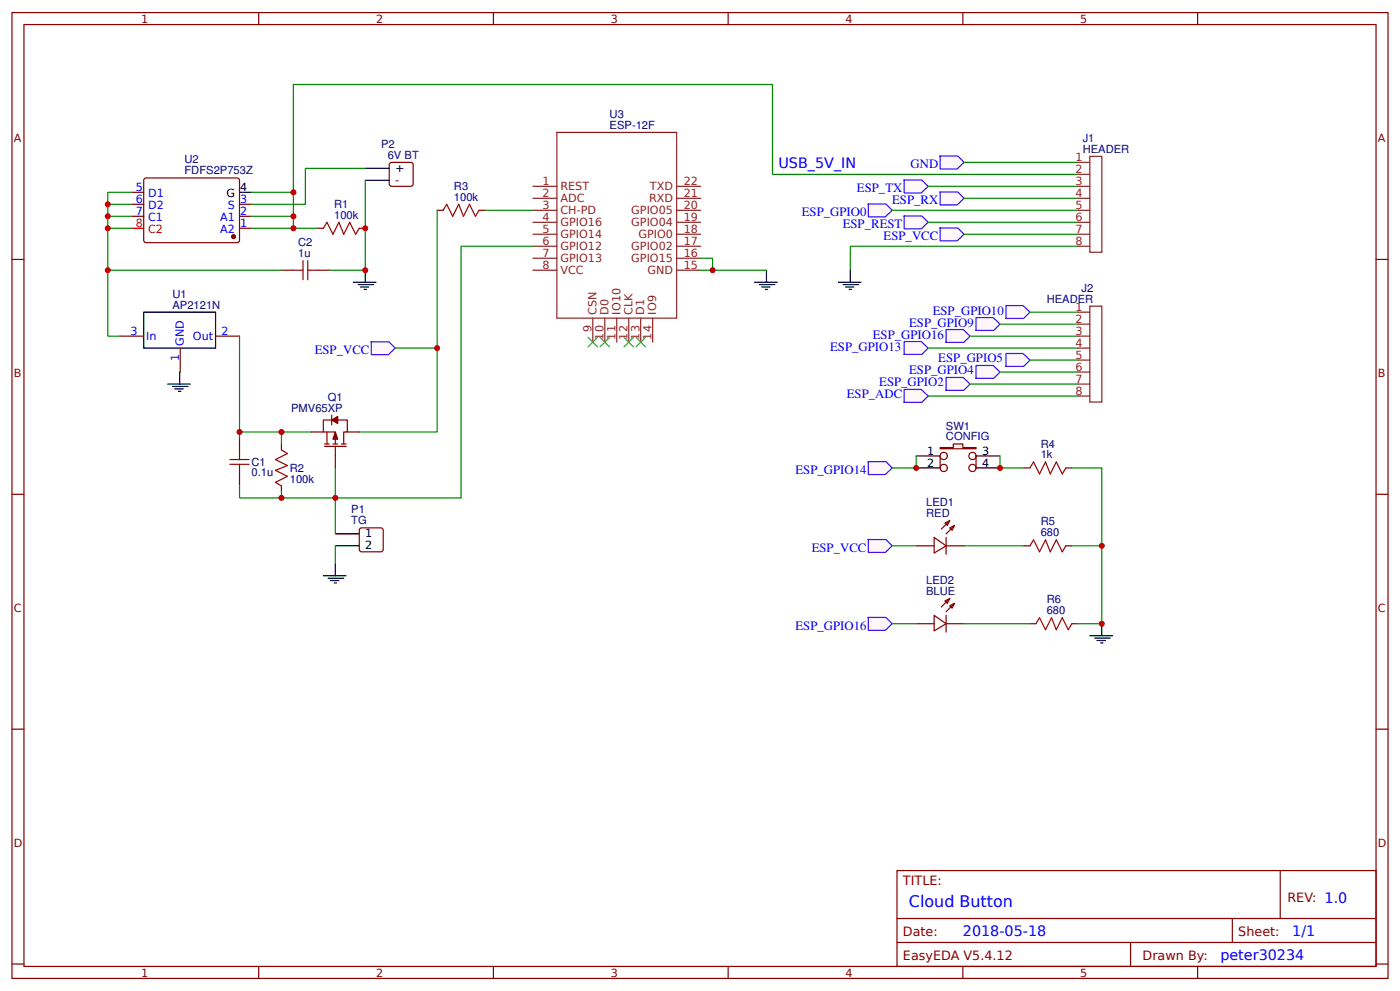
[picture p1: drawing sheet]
<svg xmlns="http://www.w3.org/2000/svg" width="309mm" height="219mm" viewBox="0 0 309 219" stroke-linecap="round" stroke-linejoin="round" font-family="sans-serif">
<path d="M238.1 79.5h2.7M238.1 76.9h2.7M238.1 74.2h2.7M238.1 71.6h2.7M238.1 68.9h2.7M240.8 67.6h2.6v21.2h-2.6zM238.1 87.4h2.7M238.1 84.8h2.7M238.1 82.2h2.7" fill="none" stroke="#8d2323" stroke-width=".26"/>
<path d="M199.8 86h3.7l1.6 1.4-1.4 1.4h-4z" fill="#fff7f8" stroke="#430aff" stroke-width=".26"/>
<path d="M205.1 87.4h33" fill="none" stroke="#080" stroke-width=".26"/>
<path d="M209 83.3h3.8l1.5 1.5-1.4 1.4h-3.9z" fill="#fff7f8" stroke="#430aff" stroke-width=".26"/>
<path d="M214.3 84.8h23.8" fill="none" stroke="#080" stroke-width=".26"/>
<path d="M215.6 80.7h3.8l1.5 1.5-1.4 1.3h-3.9z" fill="#fff7f8" stroke="#430aff" stroke-width=".26"/>
<path d="M220.9 82.2h17.2" fill="none" stroke="#080" stroke-width=".26"/>
<path d="M222.2 78.1h3.8l1.5 1.4-1.3 1.4h-4z" fill="#fff7f8" stroke="#430aff" stroke-width=".26"/>
<path d="M227.5 79.5h10.6" fill="none" stroke="#080" stroke-width=".26"/>
<path d="M199.8 75.4h3.7l1.6 1.5-1.4 1.4h-4z" fill="#fff7f8" stroke="#430aff" stroke-width=".26"/>
<path d="M205.1 76.9h33" fill="none" stroke="#080" stroke-width=".26"/>
<path d="M209 72.8h3.8l1.5 1.4-1.4 1.4h-3.9z" fill="#fff7f8" stroke="#430aff" stroke-width=".26"/>
<path d="M214.3 74.2h23.8" fill="none" stroke="#080" stroke-width=".26"/>
<g fill="#fff7f8" stroke="#430aff" stroke-width=".26">
<path d="M215.6 70.1h3.8l1.5 1.5-1.4 1.4h-3.9z"/>
<path d="M222.2 67.5h3.8l1.5 1.4-1.3 1.4h-4z"/>
</g>
<g fill="none" stroke="#080" stroke-width=".26">
<path d="M80.7 37.2h-13.2v7.9h-11.9M80.7 39.8v19.9h-7.9M238.1 38.5h-67.4v-19.8h-105.9v23.8M23.8 50.4v23.8h2.7M23.8 47.8h5.3M23.8 45.1h5.3M23.8 59.7h38.4M29.1 42.5h-5.3v7.9h5.3M55.6 47.8h9.2v2.6h-9.2M55.6 42.5h9.2v5.3M64.8 50.4h5.3M107.2 46.4h10.5"/>
<path d="M117.7 54.4h-15.8v55.5h-27.8v8M154.8 57h2.6v2.7h-2.6M157.4 59.7h11.9M238.1 54.4h-50.2v5.3M52.9 74.2v21.2M220.9 71.6h17.2M227.5 68.9h10.6M39.7 82.2h.3M62.2 95.4v2.6M68.8 95.4h-15.9v1.3M62.2 108.6v1.3M74.1 103.3v6.6h-21.2v-2.6"/>
<path d="M74.1 120.5v4"/>
</g>
<g fill="none" stroke="#800" stroke-width=".26">
<path d="M2.6 2.8h304.1v213.2h-304.1zM5.3 5.4h298.7v208h-298.7zM57.1 2.8v2.6M109 2.8v2.6M160.9 2.8v2.6M212.7 2.8v2.6M264.6 2.8v2.6M32 39.4h20.7l.2 .4-.1 13.5-.4 .3-20.4-.1-.3-.5v-13.2zM86.3 35.9h4.5l.4 .2 .1 4.5-.3 .5h-4.5l-.4-.2-.1-4.5zM2.6 57.3h2.7M29.1 47.8h2.6M29.1 45.1h2.6"/>
<path d="M29.1 42.5h2.6M52.9 50.4h2.7M52.9 47.8h2.7M52.9 45.1h2.7M62.2 59.7h2.6M70.1 50.4h1.3M70.1 59.7h2.7M79.4 50.4h1.3M96.6 46.4h1.3M105.8 46.4h1.4M304 57.3h2.7M26.5 74.2h5.2"/>
<path d="M39.8 76.9v5.3M47.6 74.2h5.3M52.9 96.7v2.7M62.2 98v1.4M2.6 109.1h2.7M52.9 104.6v2.7M62.2 107.3v1.3M79.6 116.6l4.5-.1 .5 .3 .1 4.5-.3 .5h-4.5l-.5-.2v-4.5zM304 109.1h2.7M2.6 161h2.7M304 161h2.7M198.2 192.2h105.8v21.2h-105.8z"/>
<path d="M282.8 192.2v10.6M2.6 212.9h2.7M57.1 213.4v2.6M109 213.4v2.6M160.9 213.4v2.6M198.2 202.8h105.8M198.2 208.1h105.8M212.7 213.4v2.6M249.8 208.1v5.3M264.6 213.4v2.6M272.3 202.8v5.3M304 212.9h2.7"/>
</g>
<g fill="none" stroke="#000" stroke-width=".26">
<path d="M80.7 37.2h5.3M80.7 39.8h5.3M52.9 42.5h2.7M80.7 59.7v2.6M169.3 59.7v2.6M187.9 59.7v2.6M31.7 68.9h15.9v8h-15.9zM78.1 62.3h5M79.1 62.8h3.4M79.6 63.4h1.9M80.4 63.9h.6M166.7 62.3h5"/>
<path d="M167.7 62.8h3.5M168.3 63.4h1.8M169.1 63.9h.5M185.2 62.3h5M186.3 62.8h3.4M186.8 63.4h1.8M187.6 63.9h.5M37 84.8h5.1M38.1 85.3h3.4M38.6 85.9h1.9M39.4 86.4h.6M39.7 82.2v2.6"/>
<path d="M74.1 117.9h5.3M71.4 127.1h5.1M72.5 127.7h3.4M73 128.2h1.9M73.8 128.7h.5M74.1 124.5v2.6M74.1 120.5h5.3"/>
</g>
<path d="M64.8 59.7h2.1M66.9 57.5v4.3M68 59.7h2.1M68 57.5v4.3M71.4 50.4l.8-1.3 1.4 2.6 1.3-2.6 1 2.6 1.4-2.6 1.3 2.6 .8-1.3M97.9 46.4l.8-1.3 1.3 2.7 1.3-2.7 1.1 2.7 1.3-2.7 1.3 2.7 .8-1.4M52.9 99.4v2.1M62.2 99.4l1.3 .7-2.6 1.4 2.6 1.3-2.6 1 2.6 1.4-2.6 1.3 1.3 .8M50.8 102.5h4.2M50.8 101.5h4.2M52.9 102.5v2.1" fill="none" stroke="#a00000" stroke-width=".26"/>
<circle cx="51.6" cy="52.3" r=".4" fill="#800" stroke="#800" stroke-width=".26"/>
<path d="M29.1 50.4h2.6" fill="none" stroke="#f00" stroke-width=".26"/>
<g fill="none" stroke="#8d2323" stroke-width=".26">
<path d="M123 29.2h26.5v41h-26.5zM238.1 35.9h2.7M238.1 38.5h2.7M240.8 34.5h2.6v21.2h-2.6zM117.7 49.1h5.3M117.7 41.1h5.3M117.7 43.8h5.3M117.7 51.7h5.3M117.7 59.7h5.3M117.7 54.4h5.3M117.7 57h5.3M117.7 46.4h5.3"/>
<path d="M149.5 49.1h5.3M149.5 41.1h5.3M149.5 43.8h5.3M149.5 51.7h5.3M149.5 59.7h5.3M149.5 54.4h5.3M149.5 57h5.3M149.5 46.4h5.3M238.1 49.1h2.7M238.1 41.1h2.7M238.1 43.8h2.7M238.1 51.7h2.7"/>
<path d="M238.1 54.4h2.7M238.1 46.4h2.7M131 70.2v5.3M133.6 70.2v5.3M136.3 70.2v5.3M138.9 70.2v5.3M141.6 70.2v5.3M144.2 70.2v5.3"/>
</g>
<g fill="#000" stroke="#3c3" stroke-width=".26">
<path d="M129.9 74.5l2.1 2.1zM132 74.5l-2.1 2.1z"/>
<path d="M132.6 74.5l2.1 2.1zM134.7 74.5l-2.1 2.1z"/>
<path d="M137.8 74.5l2.2 2.1zM140 74.5l-2.2 2.1z"/>
<path d="M140.5 74.5l2.1 2.1zM142.6 74.5l-2.1 2.1z"/>
</g>
<g fill="#fff7f8" stroke="#430aff" stroke-width=".26">
<path d="M191.8 119.1h3.9l1.4 1.4-1.5 1.5h-3.8z"/>
<path d="M191.8 136.3h3.9l1.4 1.4-1.5 1.5h-3.8z"/>
</g>
<path d="M243.4 137.7v2.7M240.8 140.4h5M241.8 140.9h3.5M242.4 141.4h1.8M243.2 141.9h.5" fill="none" stroke="#000" stroke-width=".26"/>
<path d="M227.5 120.5l.8-1.3 1.4 2.6 1.3-2.6 1 2.6 1.4-2.6 1.3 2.6 .8-1.3M228.9 137.7l.8-1.3 1.3 2.6 1.3-2.6 1.1 2.6 1.3-2.6 1.3 2.6 .8-1.3" fill="none" stroke="#a00000" stroke-width=".26"/>
<g fill="none" stroke="#800" stroke-width=".26">
<path d="M206.4 118.7l2.6 1.8-2.6 1.6zM208.8 115.5l1-.5-.5 1zM209 118.7v3.7M209.8 116.5l1.1-.5-.6 1.1zM209.8 115l-1.8 1.8M210.9 116l-1.9 1.9M202.4 137.7h4M202.4 120.5h4M206.4 135.9l2.6 1.8-2.6 1.6zM208.8 132.7l1-.5-.5 1zM209 137.7h4M209 120.5h4"/>
<path d="M209 135.9v3.7M209.8 133.7l1.1-.5-.6 1.1zM209.8 132.2l-1.8 1.8M210.9 133.2l-1.9 1.9M226.2 120.5h1.3M227.5 137.7h1.4M235.5 120.5h1.3M236.8 137.7h1.3"/>
</g>
<path d="M236.8 120.5h6.6v17.2h-5.3" fill="none" stroke="#080" stroke-width=".26"/>
<path d="M199.7 47.7h4l1.4 1.4-1.6 1.4h-3.7z" fill="#fff7f8" stroke="#430aff" stroke-width=".26"/>
<path d="M205.1 49.1h33" fill="none" stroke="#080" stroke-width=".26"/>
<path d="M207.6 50.3h4l1.4 1.4-1.5 1.5h-3.8z" fill="#fff7f8" stroke="#430aff" stroke-width=".26"/>
<path d="M213 51.7h25.1" fill="none" stroke="#080" stroke-width=".26"/>
<path d="M191.8 45h3.9l1.4 1.4-1.5 1.5h-3.8z" fill="#fff7f8" stroke="#430aff" stroke-width=".26"/>
<path d="M197.1 46.4h41" fill="none" stroke="#080" stroke-width=".26"/>
<g fill="#fff7f8" stroke="#430aff" stroke-width=".26">
<path d="M199.7 39.8h4l1.4 1.3-1.6 1.5h-3.7z"/>
<path d="M207.6 42.4h4l1.4 1.4-1.5 1.4h-3.8z"/>
</g>
<path d="M205.1 41.1h33M213 43.8h25.1" fill="none" stroke="#080" stroke-width=".26"/>
<path d="M207.6 34.5h4l1.4 1.4-1.5 1.4h-3.8z" fill="#fff7f8" stroke="#430aff" stroke-width=".26"/>
<path d="M213 35.9h25.1" fill="none" stroke="#080" stroke-width=".26"/>
<path d="M191.8 101.9h3.9l1.4 1.4-1.5 1.5h-3.8z" fill="#fff7f8" stroke="#430aff" stroke-width=".26"/>
<path d="M202.4 100.7h5.3M202.4 103.3h5.3" fill="none" stroke="#000" stroke-width=".26"/>
<path d="M207.7 98.8h2.9v-.8h2.1v.8h2.9v.3h-7.9z" fill="#efefef" stroke="#800" stroke-width=".26"/>
<g fill="none" stroke="#800" stroke-width=".26">
<path d="M207.7 100.7v2.6M215.6 100.7v2.6"/>
<circle cx="208.5" cy="103.3" r=".8"/>
<circle cx="208.5" cy="100.7" r=".8"/>
<circle cx="214.8" cy="103.3" r=".8"/>
<circle cx="214.8" cy="100.7" r=".8"/>
</g>
<path d="M215.6 100.7h5.3M215.6 103.3h5.3" fill="none" stroke="#000" stroke-width=".26"/>
<path d="M82 75.5h3.9l1.4 1.4-1.5 1.4h-3.8z" fill="#fff7f8" stroke="#430aff" stroke-width=".26"/>
<path d="M96.6 46.4v30.5M87.3 76.9h9.3v18.5h-17.2M202.4 100.7v2.6h-5.3M220.9 100.7v2.6h5.3M236.8 103.3h6.6v17.2M197.1 137.7h5.3M197.1 120.5h5.3M213 137.7h14.5M213 120.5h13.2" fill="none" stroke="#080" stroke-width=".26"/>
<path d="M227.5 103.3l.8-1.3 1.4 2.6 1.3-2.6 1 2.6 1.4-2.6 1.3 2.6 .8-1.3" fill="none" stroke="#a00000" stroke-width=".26"/>
<g fill="none" stroke="#800" stroke-width=".26">
<path d="M68.8 95.4h2.6M71.7 98.6h4.8M71.7 98h1.1M72.2 95.4v2.6M73.3 92.7h-1.9v2.7h2.7v2.6M73.3 91.7v2.1M73.6 98h1M74.1 98.6v4.7M74.6 92.7h2.1v2.7h-.8v2.6M75.4 98h1.1M76.7 95.4h2.7M226.2 103.3h1.3"/>
<path d="M235.5 103.3h1.3"/>
</g>
<g fill="#800" stroke="#800" stroke-width=".26">
<path d="M74.1 95.4l.5 1.6h-1z"/>
<path d="M73.3 92.7l1.3-.8v1.6z"/>
</g>
<g fill="#c00">
<circle cx="243.4" cy="120.5" r=".66"/>
<circle cx="220.9" cy="103.3" r=".66"/>
<circle cx="202.4" cy="103.3" r=".66"/>
<circle cx="96.6" cy="76.9" r=".66"/>
<circle cx="64.8" cy="42.5" r=".66"/>
<circle cx="62.2" cy="109.9" r=".66"/>
<circle cx="74.1" cy="109.9" r=".66"/>
<circle cx="62.2" cy="95.4" r=".66"/>
<circle cx="23.8" cy="59.7" r=".66"/>
<circle cx="23.8" cy="50.4" r=".66"/>
<circle cx="23.8" cy="47.8" r=".66"/>
<circle cx="64.8" cy="47.8" r=".66"/>
<circle cx="64.8" cy="50.4" r=".66"/>
<circle cx="23.8" cy="45.1" r=".66"/>
<circle cx="80.7" cy="59.7" r=".66"/>
<circle cx="80.7" cy="50.4" r=".66"/>
<circle cx="157.4" cy="59.7" r=".66"/>
<circle cx="52.9" cy="95.4" r=".66"/>
<circle cx="243.4" cy="137.7" r=".66"/>
</g>
<text font-size="3.5" fill="#00f" x="200.8" y="200.2">Cloud Button</text>
<g font-size="3.2" fill="#00f">
<text x="172" y="37.2">USB_5V_IN</text>
<text x="212.7" y="206.8">2018-05-18</text>
<text x="285.5" y="206.8">1/1</text>
<text x="269.6" y="212.1">peter30234</text>
</g>
<g font-size="2.8" fill="#00f">
<text x="201.2" y="37.2">GND</text>
<text x="177.1" y="47.8">ESP_GPIO0</text>
<text x="189.3" y="42.5">ESP_TX</text>
<text x="197.1" y="45.1">ESP_RX</text>
<text x="186.2" y="50.4">ESP_REST</text>
<text x="195.2" y="53">ESP_VCC</text>
<text x="206.1" y="69.5">ESP_GPIO10</text>
<text x="183.4" y="77.4">ESP_GPIO13</text>
<text x="192.8" y="74.7">ESP_GPIO16</text>
<text x="200.9" y="72.1">ESP_GPIO9</text>
<text x="69.5" y="78.2">ESP_VCC</text>
<text x="200.9" y="82.7">ESP_GPIO4</text>
<text x="207.3" y="80">ESP_GPIO5</text>
<text x="187.1" y="88">ESP_ADC</text>
<text x="194.2" y="85.3">ESP_GPIO2</text>
<text x="175.7" y="104.6">ESP_GPIO14</text>
<text x="179.3" y="121.8">ESP_VCC</text>
<text x="175.7" y="139">ESP_GPIO16</text>
</g>
<g font-size="2.8" fill="#800">
<text x="199.5" y="195.4">TITLE:</text>
<text x="284.4" y="199.1">REV: 1.0</text>
<text x="199.5" y="206.8">Date:</text>
<text x="273.6" y="206.8">Sheet:</text>
<text x="199.5" y="212.1">EasyEDA V5.4.12</text>
<text x="252.4" y="212.1">Drawn By:</text>
</g>
<g font-size="2.5" fill="#800">
<text x="31.2" y="5">1</text>
<text x="83.1" y="5">2</text>
<text x="134.9" y="5">3</text>
<text x="186.8" y="5">4</text>
<text x="238.7" y="5">5</text>
<text x="3" y="31.4">A</text>
<text x="304.4" y="31.4">A</text>
<text x="3" y="83.2">B</text>
<text x="304.4" y="83.2">B</text>
<text x="3" y="135.1">C</text>
<text x="304.4" y="135.1">C</text>
<text x="3" y="186.9">D</text>
<text x="304.4" y="186.9">D</text>
<text x="31.2" y="215.6">1</text>
<text x="83.1" y="215.6">2</text>
<text x="134.9" y="215.6">3</text>
<text x="186.8" y="215.6">4</text>
<text x="238.7" y="215.6">5</text>
</g>
<g font-size="2.5" fill="#000080">
<text x="134.7" y="28.4">ESP-12F</text>
<text x="134.7" y="26.1">U3</text>
<text x="84.2" y="32.6">P2</text>
<text x="85.7" y="35.1">6V BT</text>
<text x="239.2" y="33.7">HEADER</text>
<text x="239.2" y="31.4">J1</text>
<text x="40.8" y="38.5">FDFS2P753Z</text>
<text x="40.8" y="36.1">U2</text>
<text x="100.3" y="41.9">R3</text>
<text x="73.8" y="45.9">R1</text>
<text x="100.3" y="44.3">100k</text>
<text x="73.8" y="48.3">100k</text>
<text x="65.9" y="56.8">1u</text>
<text x="65.9" y="54.3">C2</text>
<text x="38.1" y="65.7">U1</text>
<text x="238.9" y="64.4">J2</text>
<text x="38.1" y="68.1">AP2121N</text>
<text x="231.2" y="66.8">HEADER</text>
<text x="72.4" y="88.5">Q1</text>
<text x="64.3" y="90.9">PMV65XP</text>
<text x="209" y="94.9">SW1</text>
<text x="209" y="97.2">CONFIG</text>
<text x="229.9" y="101.2">1k</text>
<text x="229.9" y="98.8">R4</text>
<text x="55.6" y="105.2">0.1u</text>
<text x="55.6" y="102.8">C1</text>
<text x="64" y="106.6">100k</text>
<text x="64" y="104.2">R2</text>
<text x="77.6" y="113.3">P1</text>
<text x="204.6" y="111.8">LED1</text>
<text x="77.6" y="115.8">TG</text>
<text x="204.6" y="114.2">RED</text>
<text x="229.9" y="118.4">680</text>
<text x="229.9" y="116">R5</text>
<text x="204.6" y="129">LED2</text>
<text x="204.6" y="131.4">BLUE</text>
<text x="231.3" y="135.6">680</text>
<text x="231.3" y="133.2">R6</text>
</g>
<g font-size="2.5" fill="#8d2323">
<text x="237.6" y="35.6">1</text>
<text x="119.9" y="40.9">1</text>
<text x="123.8" y="41.9">REST</text>
<text x="143.6" y="41.9">TXD</text>
<text x="151.1" y="40.9">22</text>
<text x="237.6" y="38.2">2</text>
<text x="237.6" y="40.9">3</text>
<text x="119.9" y="43.5">2</text>
<text x="119.9" y="46.2">3</text>
<text x="123.8" y="44.6">ADC</text>
<text x="123.8" y="47.2">CH-PD</text>
<text x="139.5" y="47.2">GPIO05</text>
<text x="143.4" y="44.6">RXD</text>
<text x="151.1" y="46.2">20</text>
<text x="151.1" y="43.5">21</text>
<text x="237.6" y="43.5">4</text>
<text x="237.6" y="46.2">5</text>
<text x="119.9" y="48.8">4</text>
<text x="119.9" y="51.5">5</text>
<text x="123.8" y="49.9">GPIO16</text>
<text x="123.8" y="52.5">GPIO14</text>
<text x="139.5" y="49.9">GPIO04</text>
<text x="141" y="52.5">GPIO0</text>
<text x="151.1" y="48.8">19</text>
<text x="151.1" y="51.5">18</text>
<text x="237.6" y="48.8">6</text>
<text x="237.6" y="51.5">7</text>
<text x="119.9" y="54.1">6</text>
<text x="119.9" y="56.8">7</text>
<text x="119.9" y="59.4">8</text>
<text x="123.8" y="55.2">GPIO12</text>
<text x="123.8" y="57.8">GPIO13</text>
<text x="139.5" y="55.2">GPIO02</text>
<text x="139.5" y="57.8">GPIO15</text>
<text x="151.1" y="59.4">15</text>
<text x="151.1" y="54.1">17</text>
<text x="151.1" y="56.8">16</text>
<text x="237.6" y="54.1">8</text>
<text x="123.8" y="60.5">VCC</text>
<text x="143" y="60.5">GND</text>
<text x="131.8" y="69.5" transform="rotate(-90 131.8 69.5)">CSN</text>
<text x="134.4" y="69.5" transform="rotate(-90 134.4 69.5)">D0</text>
<text x="137.1" y="69.5" transform="rotate(-90 137.1 69.5)">IO10</text>
<text x="139.7" y="69.5" transform="rotate(-90 139.7 69.5)">CLK</text>
<text x="142.3" y="69.5" transform="rotate(-90 142.3 69.5)">D1</text>
<text x="145" y="69.5" transform="rotate(-90 145 69.5)">IO9</text>
<text x="237.6" y="71.3">2</text>
<text x="237.6" y="68.7">1</text>
<text x="130.7" y="73.4" transform="rotate(-90 130.7 73.4)">9</text>
<text x="133.3" y="75" transform="rotate(-90 133.3 75)">10</text>
<text x="136" y="75" transform="rotate(-90 136 75)">11</text>
<text x="138.6" y="75" transform="rotate(-90 138.6 75)">12</text>
<text x="141.3" y="75" transform="rotate(-90 141.3 75)">13</text>
<text x="143.9" y="75" transform="rotate(-90 143.9 75)">14</text>
<text x="237.6" y="76.6">4</text>
<text x="237.6" y="74">3</text>
<text x="237.6" y="81.9">6</text>
<text x="237.6" y="79.2">5</text>
<text x="237.6" y="87.2">8</text>
<text x="237.6" y="84.5">7</text>
</g>
<g font-size="2.5">
<text x="87.3" y="38">+</text>
<text x="87.3" y="40.6">-</text>
<text x="50" y="43.5">G</text>
<text x="53" y="42.2">4</text>
<text x="204.8" y="100.4">1</text>
<text x="217" y="100.4">3</text>
<text x="204.8" y="103.1">2</text>
<text x="217" y="103.1">4</text>
<text x="80.7" y="118.7">1</text>
<text x="80.7" y="121.3">2</text>
</g>
<g font-size="2.5" fill="#00f">
<text x="30" y="42.2">5</text>
<text x="30" y="44.8">6</text>
<text x="30" y="47.5">7</text>
<text x="32.7" y="43.5">D1</text>
<text x="32.7" y="46.2">D2</text>
<text x="50.4" y="46.2">S</text>
<text x="53" y="47.5">2</text>
<text x="53" y="44.8">3</text>
<text x="32.7" y="48.8">C1</text>
<text x="48.7" y="51.5">A2</text>
<text x="48.7" y="48.8">A1</text>
<text x="53" y="50.1">1</text>
<text x="28.9" y="74">3</text>
<text x="32.3" y="75">In</text>
<text x="40.6" y="76.3" transform="rotate(-90 40.6 76.3)">GND</text>
<text x="42.6" y="75">Out</text>
<text x="48.9" y="74">2</text>
<text x="39.6" y="79.8" transform="rotate(-90 39.6 79.8)">1</text>
</g>
<g font-size="2.5" fill="#f00">
<text x="30" y="50.1">8</text>
<text x="32.7" y="51.5">C2</text>
</g>
</svg>
